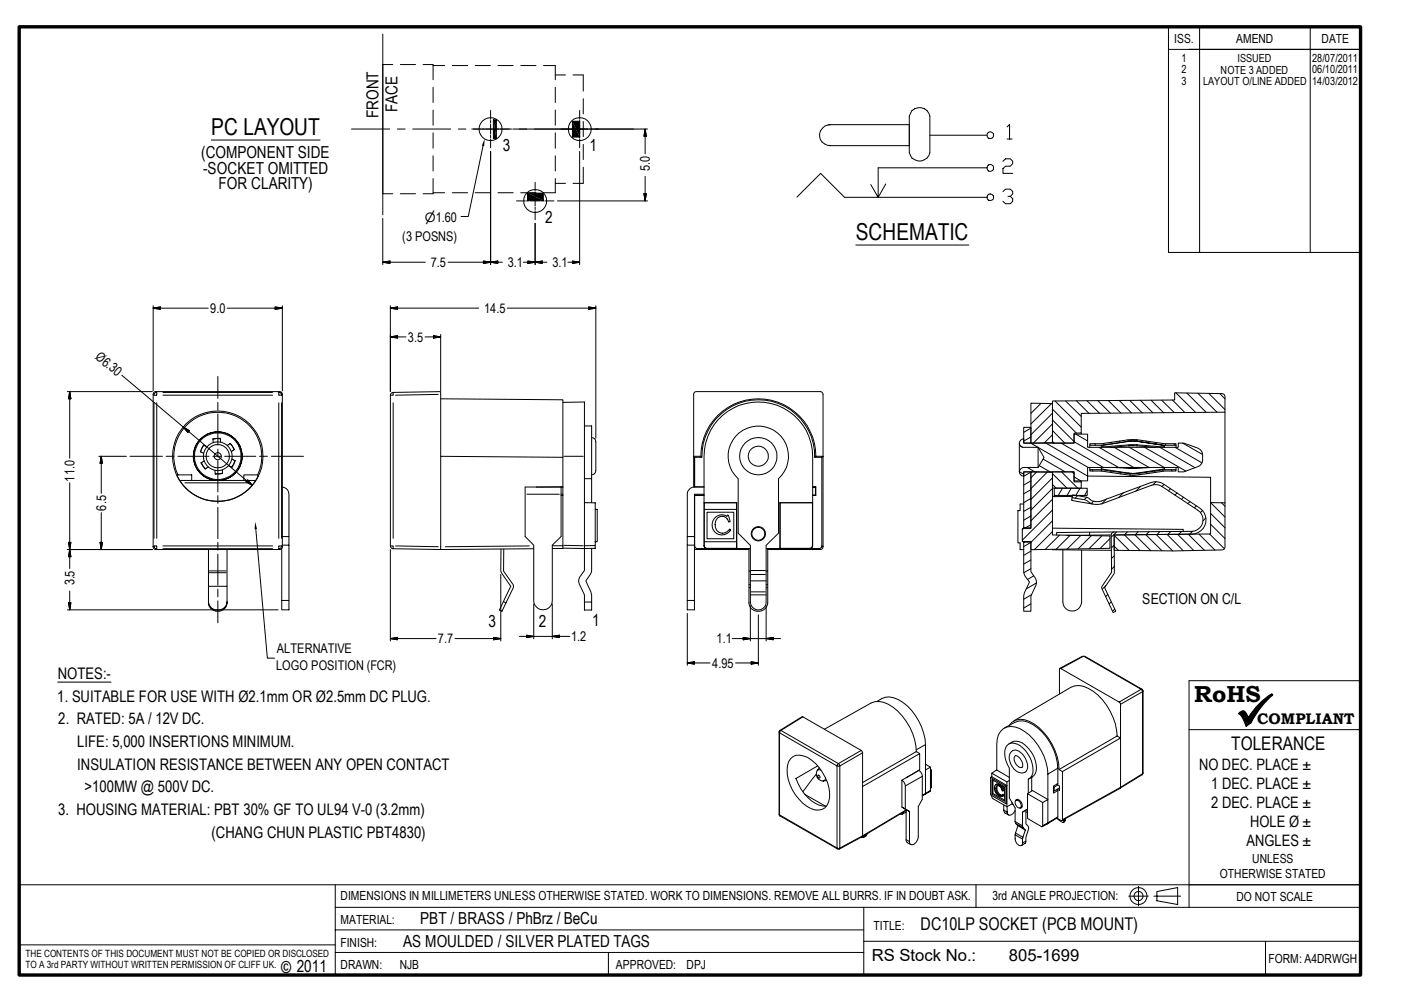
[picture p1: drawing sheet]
<svg xmlns="http://www.w3.org/2000/svg" width="297mm" height="210mm" viewBox="0 0 297 210" stroke-linecap="round" stroke-linejoin="round" font-family="sans-serif">
<g fill="none" stroke="#000" stroke-width=".21">
<path d="M81.2 13.7h2.1M81.2 7.2v38.4M84.9 13.7h3.2M89.7 13.7h2.1v3.2M91.8 18.5v3.2M91.8 13.9h2.5M95.9 13.9h3.3M100.8 13.9h3.2M105.6 13.9h3.2M110.4 13.9h3.2M115.2 13.9h2.5v3M117.7 15.9h2.2"/>
<path d="M117.7 18.5v3.2M121.5 15.9h2.2v3.4M247.7 5.7v47.8zM247.7 10.5h40.8h-36.4M254.3 5.7v47.8M277.8 5.7v47.8M44.8 29.7h23.1M74.5 27.4h8.1M84.2 27.4h1.7M87.5 27.4h8.1M91.8 37.9v3.2h-2.1M91.8 23.3v3.3"/>
<path d="M91.8 28.2v3.2M91.8 33v3.3M97.2 27.4h1.6M100 27.4h8.5M102.4 31l-3.1 14.9h-1.5M104 23.4v1.9M104 25.5v.6M104 26.3v2.1M104 28.7v.5M104 29.4v1.9M104 32.1v24M104.6 25.4h.6v4h-.6z"/>
<path d="M108.7 27.4h28.6M113.5 38.7v1.8M117.7 38.9h2.2M117.7 37.9v3h-2.5M117.7 23.3v3.3M117.7 28.2v3.2M117.7 33v3.3M122.9 25.7h-1.5v3.4h1.5M122.9 23.4v1.9M122.9 25.5v3.7M122.9 29.4v1.9M122.9 32.1v24"/>
<path d="M123.7 20.9v3.2M123.7 25.8v3.2M123.7 30.6v3.2M123.7 35.4v3.5h-2.2M136.8 37.4v5.2l-.3-1.5h.5l-.2 1.5M136.8 27.4l-.3 1.5h.5l-.2-1.5v5.2M136.8 27.4l.2 1.5h-.5zM175.6 26.4h17.2M175.9 30.9h16.9M176.1 26.4a2.23 2.23 0 0 0-2.3 2.2 2.23 2.23 0 0 0 2.3 2.3M187.8 39l-1.6 2.8-1.6-2.7M192.8 24.7a2.21 2.21 0 0 1 2.2-1.9 2.21 2.21 0 0 1 2.1 1.9"/>
<path d="M192.8 24.6v7.8M192.8 32.4a2.22 2.22 0 0 0 2.2 1.8 2.22 2.22 0 0 0 2.1-1.8M197.1 24.6v7.8M197.2 28.7h12.1M209.3 35.6h-23.1v6.2M212.6 34.2l.6-.5h1l.5 .5v.5l-.5 .5h-1l-.6 .5v1.1h2.1M213.5 26.9l.5-.5v3.1M213.5 29.5h1.1M81.2 46.3v9.8M81.2 41.1h2.1M81.2 55.6l1.5-.3v.5zM81.2 55.6l1.5 .2v-.5l-1.5 .3h9"/>
<path d="M84.9 41.1h3.2M91.8 40.9h2.5M95.9 40.9h3.3M100.8 40.9h3.2M102.5 55.3l1.5 .3-1.5 .3zM104 55.6l1.5-.3v.5zM105.6 40.9h3.2M106.5 55.6h-2.5l1.5-.3v.5l-3-.5v.5l1.5-.2h-9M109.5 42.6h1.9M110.4 40.9h3.2M111 55.6h2.5l-1.6 .2v-.5l3.1 .5v-.5l-1.5 .3h2.5M111.6 42.6h.5"/>
<path d="M111.8 40.9h3.4v1.6h-3.4zM111.9 55.3l1.6 .3-1.6 .3zM112.4 42.6h2.1M113.5 47.3v8.8M113.5 40.8v.5M113.5 41.6v2.1M113.5 43.9v.5M113.5 44.7v1.9M113.5 55.6l1.5-.3v.5zM114.8 42.6h.5M115.5 42.6h1.9M118.2 42.6h19.1"/>
<path d="M120.4 55.6h2.5l-1.5 .2v-.5l1.5 .3M121.4 55.3l1.5 .3-1.5 .3zM136.5 41.1h.5l-.2 1.5zM169 41.8l5-5 5.1 5M179.1 41.8h30.2M181.4 52h24M212.6 40.6l.6-.5h1l.5 .5v.5l-.5 .5h-.5M214.2 41.6l.5 .5v.6l-.5 .5h-1l-.6-.5M247.7 53.5h40.8M25.8 79.6l13 10.9 1 1.2 .4-.4-1.4-.8 14.7 12.4-1.3-.8 .3-.4 1 1.2M32.5 64.8v18.1M32.5 65.3l1.5-.2v.5z"/>
<path d="M32.5 65.3l1.5 .3v-.5l-1.5 .2h11.7M46.2 79.8v4.7M58.3 65.1l1.6 .2-1.6 .3zM59.9 64.8v18.1M59.9 65.3l-1.6-.2v.5l1.6-.3h-11.7M82.8 64.8v18.2M82.8 65.3l1.5-.2v.5zM82.8 71.4l1.5-.2v.5zM86.1 71.4h-3.3l1.5-.2v.5l-1.5-.3M90.1 71.4h3.3l-1.5 .3v-.5l1.5 .2M91.9 71.2l1.5 .2-1.5 .3zM93.4 70.9v12"/>
<path d="M101.5 65.3h-18.7l1.5-.2v.5l-1.5-.3M107.6 65.3h18.7l-1.5 .3v-.5l1.5 .2M124.8 65.1l1.5 .2-1.5 .3zM126.3 64.8v28.1M14.3 83h18M14.8 83l-.3 1.6h.5l-.2-1.6v14.2M14.8 83l.2 1.6h-.5zM21 96.7h5.8M21.5 96.7l-.3 1.6h.5l-.2-1.6v7.9M21.5 96.7l.2 1.6h-.5zM27.6 96.7h6.8M32.5 83.6v32.3"/>
<path d="M32.6 85.4v28.7M33.1 83a.47 .47 0 0 0-.5 .3 .47 .47 0 0 0 0 .5h.6M33.1 83l.1 .2v.6M33.1 83h26.2M33.2 83.2l-.5 .2-.1 .3M33.2 85.4v28.7M34.5 83.8h23.3M34.5 83.2h23.3M35.2 96.7h1.7M37.7 96.7h6.6M38.8 90.5l1.4 .8-.4 .4zM42.5 95.8l.7 .3"/>
<path d="M42.5 95.7v.1M42.6 98.2l.9 1.2M42.6 98.1v.1M42.7 98.2l.8 1.1M43.2 94.4l.7 .3M43.2 94.5l-.7 1.2M43.2 94.4l-.7 1.4M43.3 97.7l-.7 .4M43.5 99.4h.1M44.2 99l-.7 .4M45.1 96.7h1.7M45.2 93.1l1.5-.2v.8"/>
<path d="M45.2 93.1v.7M45.2 93v.1M45.6 99.7v.7M46.2 85.3v1.7M46.2 87.8v6.6M46.2 95.2v1.7M46.2 97.7v6.6M46.6 93l-1.4 .1M47.1 99.6l.1 .8-1.6 .1M47.6 96.7h6.6M48.5 98.7l.6 .3M48.9 94l-.7 .5"/>
<path d="M48.9 94.1l.7 1.2M48.9 94l.8 1.3M48.9 94h.1M49.2 97.3l.7 .4-.8 1.3M49.7 95.3h.1M49.7 95.3l-.6 .4M49.8 97.7l-.6 1.3M55 96.7h1.7M57.5 96.7h6.9M59.1 85.4v28.7M59.1 83.2l.3 .1 .3 .4M59.7 85.4v28.7"/>
<path d="M59.9 83.6v32.3M59.9 83.6a.47 .47 0 0 0-.3-.4 .47 .47 0 0 0-.5 0v.5M59.9 83.6l-.2 .2h-.6M82.8 83.8v31.9M83.4 83.2l10-.2v13.7M83.4 83.2v.5M83.4 83.2l-.3 .1-.3 .5h.5M83.4 85.4v28.7M92.9 83.6l-9 .2M93.4 84.6l25.9 .2v12.2M119.3 85.3l4.6-.1v21.4M119.6 96.7h4.1"/>
<path d="M123.9 90.3h1.5v11.2h-1.5M125.4 92.8a.87 .87 0 0 1 .9 .9v6.1a.86 .86 0 0 1-.9 .9M147.3 97h1.5a12 12 0 0 1 12-12.2 12 12 0 0 1 11.9 12.2h1.5v18.7a.58 .58 0 0 1-.5 .6M147.7 83a.58 .58 0 0 0-.6 .6v13.1h1.5M147.7 83h26.2a.58 .58 0 0 1 .6 .6v32.3a.58 .58 0 0 1-.6 .6M148.6 96.7l.2 .3M148.6 96.7a12.2 12.2 0 0 1 12.2-12.1 12.2 12.2 0 0 1 12.2 12.1M156.6 91.8a6.4 6.4 0 0 1 9 .7 6.4 6.4 0 0 1-.5 9v11.5l-2.7 2.6v9.9a5.4 5.4 0 0 1-.3 3.1 1.68 1.68 0 0 1-1.8 .7 1.68 1.68 0 0 1-1.2-1.7v-12l-2.6-2.6v-11.5a6.4 6.4 0 0 1 .1-9.7zM173 96.7l-.3 .3M173 96.7h1.5l-.3 .3M216.1 94v6l1 .6M216.4 94.6l.4 .2"/>
<path d="M216.4 93.3l.7-.3v1h10.6v-2h2.9v2.8h19.2v-.8h1.2l3 1a2.3 2.3 0 0 1 .7 3.4l-.7 .5-3 1.1h-1.2v-.9h-19.2v2.9h-2.9v-2h-10.6v.9a.91 .91 0 0 1-1-.9 .91 .91 0 0 1 1-.9h3l1.3-2.1-1.3-2.2h-3a.89 .89 0 0 1-.9-.5 .89 .89 0 0 1 .2-1zM217 93l.1 .1M217 90.6h1.6v3.3h-1.6zM217.8 99.1l1.6 .9M218.5 94l12.1 6.9 26.1 .3v5.4l3 3M218.6 85.5l4.5 .1v8.3l-4.5 .1zM218.6 92.6l-1.5 .9M218.6 90.8l-1.5 .9M220.1 94.8v4.3M220.4 98.7l2.2 1.3M220.7 85.5l-2.1 2.1M221.2 97.3l4.7 2.7"/>
<path d="M221.7 94l9 5.1M222.9 85.6l-4.3 4.3M223.1 93.6l.4 .4M223.1 91.3l2.7 2.7M223.1 89l4.6 4.6M223.1 86.8l5.1 5M223.1 92.2l-1.7 1.7M223.1 89.9l-4 4.1M223.1 87.6l-4.5 4.6M223.1 85l26-.2v-1.5l10 .2 .5 .3 .1 .3v3.3l-30.5 .2v4.2h-1.5v2.2h-4.6zM223.7 85l5.5 5.6M225 94l8.9 5.1"/>
<path d="M225.9 85l3.3 3.3M227.7 93.7l9.5 5.4M228.1 92.1l2.5 1.4M228.2 85l2.7 2.6M229.2 91.8v.2M230.5 85l2.6 2.6M231.1 99.6h2.4l6.7 .9 6.7-.9h2.4v.3h-2.4l-6.7 .9-6.7-.9h-2.4zM231.1 94.4v.4M231.1 99.1v.5M231.6 99.6l.1 .3M232.1 94.1l.2 .3M232.8 84.9l2.6 2.7"/>
<path d="M233 94.8l7.4 4.3M233.4 99.6l.2 .3M233.5 99.1v.1zM233.5 99.2l.4 .3M233.5 94.4v.4M233.5 99.3v.3M233.9 94.4a.2 .2 0 0 0-.3 0 .2 .2 0 0 0 .1 .3l.2 .1M233.9 94l.2 .3M235 84.9l2.7 2.7M235.4 94.8l5.5-.3 4.1 .3M235.5 99.9l.1 .3M235.7 93.8l.1 .3"/>
<path d="M236.2 94.8l7.4 4.3M236.5 99.1l4.6 .2M237.3 84.9l2.6 2.7M237.4 93.5l.1 .3M239.1 93.3l.2 .3M239.4 93.6l-5.5 .8M239.4 93.5h1.6M239.4 93.5l-5.9 .9h-2.4v-.3h2.4l6.7-.9 6.7 .9h2.4v.3h-2.4l-5.9-.9M239.4 93.6h1.6M239.4 99.1h1.6M239.4 94.8l7.4 4.3M239.5 84.9l2.7 2.7"/>
<path d="M240.9 93.2l.2 .4M241 93.6l5.5 .8a.21 .21 0 0 1 .3 0 .21 .21 0 0 1 0 .3l-7.4-.4-5.5 .5M241.8 84.9l2.6 2.6M242.7 94.8l8.7 5.1M243 93.5l.2 .4M243.9 99.1l-2.8 .2M244.1 84.9l2.6 2.6M244.8 99.9l.1 .3M245 93.8l.2 .4M245.9 94.8l7.5 4.4M246.3 84.9l2.7 2.6M246.5 99.6l.1 .3"/>
<path d="M246.8 94.8h.1M246.9 99.3l-.3 .2-6.1 .9-6.6-.9M246.9 94.8h.1M246.9 99.2v.1M246.9 99.1v.1zM246.9 94.4v.4M246.9 99.3v.3M247 94.1l.2 .3M248.3 99.6l.2 .3M248.6 84.8l2.6 2.7M248.9 94.1l.2 .3M249.1 94.8l5.8 3.3"/>
<path d="M249.3 83.3l4.2 4.1M249.3 94.4v.4M249.3 99.1v.5M250.7 94l4.3 2.4M251.6 83.3l4.1 4.1M254 83.4l4 4M256.3 83.4l3.4 3.4M258.6 83.5l1.1 1.1M259.7 87.4v19.2M14.3 116.5h18M14.5 115h.5l-.2 1.5zM14.8 116.5l.2 1.5h-.5z"/>
<path d="M14.8 102.4v14.1l-.3-1.5h.5l-.5 3h.5l-.2-1.5v4M21.2 115h.5l-.2 1.5zM21.5 108.7v7.8l-.3-1.5h.5l-.2 1.5M32.6 115.8l.3 .5h.3M33.1 116.5h.1M33.2 115.8h-.6a.45 .45 0 0 0 0 .5 .45 .45 0 0 0 .5 .2M33.2 115.8v.5l-.1 .2M34.5 115.7h23.3M34.5 116.3h23.3M37.7 100.7l-.1 .2a9.6 9.6 0 0 0 8.6 5.4 9.6 9.6 0 0 0 8.6-5.4M37.7 100.7h2.9v1.2M37.7 100.7a9.3 9.3 0 0 1 8.5-13.3 9.3 9.3 0 0 1 8.4 13.3"/>
<path d="M38.3 102.1l.1-.2h15.6l.1 .2M39.2 102.4h13.9M44.2 116.5v11.1M45.5 101.9a5.2 5.2 0 0 1-3.7-7.9 5.2 5.2 0 0 1 8.7 0 5.2 5.2 0 0 1-3.7 7.9M45.6 100.4v.1M45.6 100.5h.1M45.7 101.9a5.2 5.2 0 0 1-3.9-7.9 5.2 5.2 0 0 1 8.8 0 5.2 5.2 0 0 1-4 7.9M46.2 105.1v1.6M46.2 107.6v6.6M46.2 115v1.6M46.2 117.5v6.6M47.1 100.3l-1.4 .1"/>
<path d="M48.1 116.5v7.8h-3.9M52.5 101.7l1 1.2-1.3-.8zM54.2 112.2l2.5 27.3h1.5M54.8 100.9l-.1-.2h-3v1.2M59.1 115.8v.5a.46 .46 0 0 0 .5 .1 .46 .46 0 0 0 .3-.5M59.1 115.8h.6l.2 .1M59.3 116.5h-26.2M59.7 115.8l-.1 .3-.5 .2M59.9 113.8h1.4v1.8M59.9 115.6h1.4v13.7h-1.6v-13M59.9 103.3a1.5 1.5 0 0 1 1.4 1.5v9M82.8 116.5v19.4"/>
<path d="M83.3 115.8h-.5l.3 .5h.3M83.4 115.8v.5M83.4 116.3l10 .2M83.9 115.7l9 .2M93.4 115.9v.6M93.4 115.9h.1M106.2 116.4v4.6l2.1 3.3-1.6 3.3M106.8 116.4v4.7l2.1 3.2-1.6 3.5M111.7 104.8h6.9M112.2 115.7l-17.8 .2M113.2 116.3l-19.8 .2M117.2 115.7h2"/>
<path d="M119 104.8h.3M119 103.3v10.5l-1.9 1.8v11.7a1.97 1.97 0 0 1-2 2 1.97 1.97 0 0 1-1.9-2v-11.7l-1.9-1.8v-10.5h8M119 105h.3M119.3 103.2v13.1h-2.2M119.3 103.2v-6.2l-25.9-.3v19.2M119.3 103.2l-5.5 .1M119.6 115.6l4.1 .1M125.4 101.5v5.1M126.1 115.7h-2.1M126.2 108h.4v6.9h-.4zM126.2 108v-1.4h-2.3v9.7l-4.6-.1M126.2 114.9v1.4h-2.3v4.7l-1.2 1.8 .1 1 1.1 2.3v3.2h1.5v-3.2l-1.2-2.9 .9-1.4 .3-.8v-4.7"/>
<path d="M145.7 113.8h1.5v1.8h-1.5zM145.7 115.6v13.7h1.5v-13.7M147.2 116.3l.5 .2M147.2 104.8l.1 .2M147.2 105h2.1M147.3 115.7a.58 .58 0 0 0 .6 .6h2M147.3 103.2v-6.2l-.2-.3v6.6M147.3 105h2M147.3 115.7h-.1M147.3 103.2l-.1 .1M147.3 103.2h2M147.3 105v10.7"/>
<path d="M147.7 116.5h.1M147.7 116.5h11.1M147.9 116.3l-.2 .2M149.3 104.8h-2.1v9M149.3 115.7a.58 .58 0 0 0 .6 .6M149.3 103.3h-2.1a1.48 1.48 0 0 0-1.5 1.5v9M149.3 106.6v9.1M149.3 114.9v.8M149.3 108h6.9v6.9h-6.9zM149.3 108v-1.4h6.9v1.4M149.3 115.7h.1M149.9 108.6h5.7v5.6h-5.7z"/>
<path d="M149.9 116.3h6.3h-6.3M149.9 116.3h.1M151.7 109.7a1.89 1.89 0 0 1 2.4-.2l.1-.3h.2l.4 1.4-.3 .1-.6-1-.6-.2a1.39 1.39 0 0 0-1.5 .8l-.2 .6a1.67 1.67 0 0 0 1 2 1.67 1.67 0 0 0 2.1-.7l.2 .2-.7 .7-1.2 .3-1.3-.4-.5-.7-.2-.5a2.22 2.22 0 0 1 .7-2.1zM156.2 106.6h-6.9v-9.9a11.5 11.5 0 0 1 11.5-11.5 11.5 11.5 0 0 1 11.5 11.5v9.9h-6.9v9.7M156.2 114.9v1.4M156.2 106.6v9.7h2.9M156.4 116.3l.2 .1h2.2M156.6 116.3v.1M162.4 116.3h11.3M162.8 116.5h11.1M162.8 116.3v11.5a2 2 0 0 1-2 1.8 2 2 0 0 1-2-1.8v-11.5M165 116.3v.1"/>
<path d="M165.2 116.3l-.2 .1h-2.2M172.3 115.7v-9.1h-6.9v9.7h6.2M172.3 106.6v9.1M172.3 115.7a.58 .58 0 0 1-.7 .6M172.3 115.7h.1M172.3 115.7a.59 .59 0 0 1-.7 .6M172.3 103.2h.7v1.8h-.7M172.3 105h.7M172.9 103.3v1.7M173 103.2l-.7 .1M173.7 116.3l.2 .2M174.3 115.7l.2 .2"/>
<path d="M216.9 112.1l-.1 .1M217 100h1.6v11.9h-1.6zM217 114.9h1.6v6.3l1.1 1.8-.1 1.1-1 2.3v3.2h-1.6l.2-3.9 1.1-2.3-1-1.3-.3-.9zM217 106.9h-.7v1.4h-.5v6.8h.5v1.4l.7 .1M217 111.9v.2M217 114.8v.1M218.6 100l4.5 .1v13.3l12.2 .2v2.7l-16.7 .3v-1.8h-1.8v-2.7h1.8zM218.6 118.7l-1.5 .9M218.6 116.9l-1.5 .8M218.6 111.3l-1.2 .6M218.6 109.4l-1.5 .9M218.6 107.5l-1.5 .9"/>
<path d="M218.6 105.7l-1.5 .9M218.6 103.8l-1.5 .9M218.6 102l-1.5 .8M218.6 100.1l-1.5 .9M219.8 100l-1.2 1.3M222 100.1l-3.4 3.5M223.1 116.5l12.5 .2M223.1 100h4.6v2.2h1.5v1.3h-6.1zM223.1 102.7l.8 .8M223.1 100.4l3.1 3.1M223.1 112.7l-3.8 3.9M223.1 110.4l-4.5 4.6-1.5 .9"/>
<path d="M223.1 108.1l-6.3 6.4M223.1 105.9l-4.5 4.5M223.1 103.6l-4.5 4.5M223.1 101.3l-4.5 4.6M223.1 112l27.8 .2v.5M223.5 103.5h7v1.5h-7zM223.5 105v.3M224.6 113.5l-3 3M225.1 100l3.4 3.5M225.3 103.5l-.9 1.5M225.3 116.6v11a1.99 1.99 0 0 0 2 2 1.99 1.99 0 0 0 2-2v-11M226.9 113.5l-3 3"/>
<path d="M227.1 103.5l-.9 1.5M227.3 105.5l-.1 .6 4.5 .8M227.3 100l.4 .4M227.3 105.3h-4.2M227.4 104.9l3.2 .6a2.68 2.68 0 0 0 2.9 .7l10.4-3.9a3.1 3.1 0 0 1 2.8 .3l7.6 5.1a3 3 0 0 1 1.3 3.4 3 3 0 0 1-3 2.2l-16.4 .1 .1 7.9-.1 .4-2 2.9 2.4 5-.6 .3-2.4-5.3 2.1-3.3-.1-7.9 .3-.5 16.7-.2a2.44 2.44 0 0 0 2.4-1.8 2.44 2.44 0 0 0-1-2.7l-7.7-5.1a2.5 2.5 0 0 0-2.2-.2l-10.4 3.9a3 3 0 0 1-3.2-.6l-.4-.2-2.8-.5zM227.7 101.1l1.5 .9M228.5 105.1l-.6 .5M229 103.5l-.9 1.5M229.1 113.6l-2.9 2.8M229.2 105v.2M229.2 102v.2M230.4 105.4l-.5 .5"/>
<path d="M230.5 104.1l-.5 .9M231 112.8l-7 .1v.6M231.4 113.6l-2.8 2.8M231.9 106.3l-.5 .5M233.6 113.6l-2.7 2.7M234.6 105.8l-1 1.1M235.3 114.2l-2.1 2.1M235.6 113.4l-9.5 .1M236.2 112.8h-5.2v.7M236.2 113.4l20.5-.2v-6.6h3v9.4l-.3 .5-10.3 .3-12.9-.1zM236.2 115.8l.9 .9M236.2 113.5l3.2 3.2"/>
<path d="M236.2 115.6l-.6 .6M236.3 117.8l-.7 .6M236.7 112.8l-1.1 1.1M237.5 100.2l.2 .3M238.2 104.5l-1 1M238.4 113.4l3.3 3.3M239 112.8l-.6 .6M239.5 100.5l.2 .3M240.6 113.4l3.4 3.4M241.3 112.7l-.6 .7M241.3 100.4l.2 .3M241.9 103.1l-1.1 1.1"/>
<path d="M242.9 113.3l3.4 3.5M243 100.1l.2 .3M243.6 112.7l-.6 .6M245.1 102.1l-.7 .7M245.2 113.3l3.4 3.5M245.9 112.7l-.6 .6M246.8 102.7l-.4 .4M247.4 113.3l3.5 3.5M248.2 103.6l-.5 .5M248.2 112.7l-.6 .6M249.6 104.5l-.5 .5M249.7 113.3l3.4 3.4"/>
<path d="M250.5 112.7l-.6 .6M250.9 105.4l-.4 .5M251.9 113.3l3.5 3.4M252.3 106.4l-.5 .4M252.8 112.7l-.6 .6M253.7 107.2l-.5 .5M254.2 113.3l3.4 3.3M254.9 108.3l-.4 .4M255.7 109.8l-.6 .6M256.5 113.2l3.1 3.1M256.7 111.1l3 3.1M256.7 108.9l3 3"/>
<path d="M259 106.6l.7 .7M14.3 129.3h44.7M14.5 127.8h.5l-.2 1.5zM14.8 125.3v4l-.3-1.5h.5l-.2 1.5M44.2 127.6a1.98 1.98 0 0 0 2 1.8 1.98 1.98 0 0 0 1.9-1.8 1.97 1.97 0 0 1-1.9 2 1.97 1.97 0 0 1-2-2zM44.4 121.4h3.6M44.4 121h3.6M46.2 124.9v1.6M46.2 127.4v4.6M48.1 124.3v3.3M59.8 127.3h1.4M82.8 135.4l1.5-.3v.6z"/>
<path d="M92.5 135.4h-9.7l1.5-.3v.6l-1.5-.3M96.5 135.4h9.7l-1.5 .3v-.6l1.5 .3M104.7 135.1l1.5 .3-1.5 .3zM106.2 121.8v14.1M106.8 127.6l.5 .2-.9 1.8-.5-.3zM110.1 134.9h7l1.5 .3v-.5l-1.5 .2h3.7M111.6 134.7l1.6 .2-1.6 .3zM113.2 128.1v7.3M117.1 134.9l1.5-.2v.5zM117.1 128.1v7.3M124 127.6h1.4M145.7 130.1v11"/>
<path d="M145.8 127.3h1.4M155.2 135.4h3.9l-1.5 .3v-.6l1.5 .3h6.4M157.6 135.1l1.5 .3-1.5 .3zM158.8 121.1h.3M158.8 124.6h.3M158.8 124h.3M159.1 123.2h3.3M159.1 128.4v7.5M159.3 126.1h3M159.3 121.8h3M159.3 121h3M159.3 125.5h3"/>
<path d="M160.8 130.4v10.7M162.4 135.4l1.6-.3v.6zM162.4 128.4v7.5M162.4 121.1h.4M162.5 124.6h.2M162.5 124h.2M218.6 128l-1.5 .9M218.6 120.6l-1.5 .8M218.7 126.1l-1.6 1M219.2 122.1l-1.3 .8M219.8 123.6l-2.2 1.3M229.5 139.1l-4.8 2.6"/>
<path d="M229.7 139.1l-4.8 2.6M229.8 139.1l12.1 7 .3 .6M230 139.1l12.2 7 .2 .4M234.4 124.2l-.7 .7M234.9 126l-.5 .5M235.6 127.6l-.4 .4M236.3 120.1l-.6 .6M236.4 129.1l-.5 .5M12.2 144.6h11.3M145.7 140.6l1.5-.3v.5zM150.5 140.6h-4.8l1.5-.3v.5l-1.5-.2M156 140.6h4.8l-1.5 .2v-.5l1.5 .3"/>
<path d="M159.3 140.3l1.5 .3-1.5 .2zM165.2 155.2l.1 .2M165.2 155.2v17.4l.2 .4M165.3 155.4l12.2 7v17.4M165.3 155.4v17.4l12.2 7M165.4 154.9h.2M165.4 154.9l-.2 .3M165.6 154.9l12.2 7 4.8-2.8 .3 .5M165.6 154.9l-.3 .5M170 152l-4.6 2.9M170 152h.2l-4.6 2.9M170.2 152l12.4 7.1"/>
<path d="M174.8 154.6l9.9-5.5a4.3 4.3 0 0 1 4.7 .9 12.6 12.6 0 0 1 4.9 9.4l.7 .4M182.9 159.6l-4.8 2.8v17.4M182.9 159.6v7.2M185.9 148.7a4.1 4.1 0 0 1 5.5 .2 12.2 12.2 0 0 1 4.8 9M194.3 159.4l-11.4 6.5M194.3 159l1.9-1.1v5.4M212.9 154.4l2.2-1.2a3.7 3.7 0 0 1 3.9 .4 12 12 0 0 1 5.3 9.3M214 153.8a3.2 3.2 0 0 1 4.2-.9 12.1 12.1 0 0 1 6.3 10.3l.8 .4v10.2M214.4 159.4a1.3 1.3 0 0 1 2 .1 3.7 3.7 0 0 1 1.3 3.8 1.64 1.64 0 0 1-2.7-.2 3.6 3.6 0 0 1-.9-3.3zM214.6 157.3l-.7 .4M214.6 157.3a2.75 2.75 0 0 1 3.1 1 5.8 5.8 0 0 1 1.8 5.7l-.6 .7-.8 .5M214.9 152.9l12.1-7.2a3.8 3.8 0 0 1 3.7 .2 12.4 12.4 0 0 1 6.2 10.2"/>
<path d="M224.9 141.7l12.4 7.2M224.9 141.7l-.3 .1v5.3M236.9 156.1l.7 .4-12.3 7.1M236.9 156.1l-12.4 7.1M237.3 148.9l.3 .4M237.6 149.3v17.6M241.9 146.1l-4.6 2.8M241.9 146.1h.3M242.2 146.7l-4.6 2.6M242.2 146.7v17.4l-4.6 2.8M242.4 146.5v17.4M242.4 146.5l-.2 .2"/>
<path d="M252.1 154.7h36.4M288.5 144.3h-36.4v48.1M165.2 172.6l.2 .4M165.4 173l12.1 7M167.6 160.8a3.3 3.3 0 0 1 4.5 .4 9.9 9.9 0 0 1 3.8 7.9 2.59 2.59 0 0 1-4 2.3 9.4 9.4 0 0 1-4.9-9.1l.2-.8zM170.6 168.4l4.4 2.5M173.1 164.1l-2.9 3.8M173.4 162.4l-4.7 2.6a8.7 8.7 0 0 0 5.8 5.9h.7M173.4 164.4a.36 .36 0 0 1 .4 .2 .36 .36 0 0 1-.1 .4l-.3-.2zM173.7 162.8a1.54 1.54 0 0 0-.6 1.7 1.54 1.54 0 0 0 1.4 1.1M174.1 163.3l-.5-.1-.3 .2M175 164.9l-.1 .5-.4 .2"/>
<path d="M175.3 165.5l-.8 .1M177.5 179.8h.6M177.5 179.8l.1 .2M177.5 180h.5M177.6 162a.3 .3 0 0 1 .4 0 .3 .3 0 0 1 .1 .3l-.3 .1a.26 .26 0 0 1-.4 0 .26 .26 0 0 1 .2-.4zM178.1 179.8l-.1 .2M182.9 177.2l-4.8 2.6M182.9 177.2h.1M183.6 177l-.5 .4-.6 .1M183.9 176.7a1.12 1.12 0 0 1-1.2 .9M191.2 165.4l.5 .5 .2 .6v5M191.6 172.2l-.2 .4h-.5"/>
<path d="M192.1 172.2l-.7 .4M192.1 172.1v.1M192.1 171.8l-9.3 5.6-4.8 2.6M192.1 171.7l-9.3 5.7M192.1 178l.2 .6 .8 .4M192.2 164.9l2.8-1.7v-3.4l-12.1 7v10.4M192.4 164.7l-1.2 .7v5.7M192.8 172.1l-1.6-1 1.6 1v6.3M194.8 163.3h.1M195.5 164.6l-3.6 2M195.5 164.6v4.9l-.8 1.5v6.4a1.53 1.53 0 0 1-1.6 1.6l-.3-.6-.7-.4v-6.4M195.5 164.6l-.2-.8-.5-.5-2.4 1.4"/>
<path d="M196.1 168.4l.1-.2-.7 .4M196.2 162l1.1 .7v.7M197.3 163.2l.2 .1v3.7l-.2 .1M197.3 162.7l-1.1 .5v5l1.1-.5-1.8 1M197.3 167.1v.5M197.5 163.3l-.2 .1v3.7M210 164.8l3.3 1.9v3.7l-3.3-1.9zM210.3 164.7l-.3 .1M210.3 168.7v.3l.2 .3 3 1.7 1.1-.6 .2 .2M210.3 163.9l3.2 1.9v.8l-3.2-1.9zM210.3 165.3l2.7 1.5v3.1l-2.7-1.5zM210.5 165.4v2.9l-.2 .1"/>
<path d="M210.5 168.2l2.5 1.4M211.1 167.2l.1-.3a.54 .54 0 0 1 .5-.4 .54 .54 0 0 1 .5 .5l.3 .7h.1M211.1 167.2l.2 .8 .5 .6M211.3 167.1l-.2 .1M211.3 163.3l-1 .6M211.3 163.3l2.7 1.5M211.3 163.2v-5.3a3.3 3.3 0 0 1 3-3.9 8.5 8.5 0 0 1 6.4 5.1 11.2 11.2 0 0 1 1.5 5M211.3 167.1l.3 .9 .5 .5M211.5 166.5l-.2 .6M211.8 166.5l.5 .4v-.1M212 166.3l.5 .4M212 166.3l-.2 .2a.74 .74 0 0 0-.9 .2 .74 .74 0 0 0 0 .9l.4 .7 .4 .4 .3 .2 .7-.2"/>
<path d="M212 166.3l-.6-.1-.3 .2M212.1 168.5h.5M212.1 168.5l-.3 .1M212.3 166.8l.4-.1zM212.6 168.5l-.3 .2-.5-.1M212.6 168.5l.1 .2 .2-.1M212.6 168.5l.2-.1 .1 .2M212.7 166.7l.2 .9-.3 .1-.2-.9M212.8 171.8l.2 .5 .8 .5M212.8 170.7v1.1l.7 .4M212.9 168.6l-.3 .2M213.3 166.7l.2-.1v3.7l-.2 .1"/>
<path d="M213.5 170.3v1.9M214 165.5l-.5 .3M214.6 170.1v.3M215.2 160.3l.1-.1a2.09 2.09 0 0 1 1.4 2.5 1.61 1.61 0 0 1-1.7-1.6zM215.2 171.8a1.1 1.1 0 0 1-1.5 .9l-.2-.5M215.2 177l1.6 .9v.8a.52 .52 0 0 1-.4 .6 .52 .52 0 0 1-.6-.3l-.5-.8zM215.2 174.2l.1 .4M215.2 174.2l1.6 .9M215.3 176.6l-.1 .4M215.3 169.8a.6 .6 0 0 1 .6-.3 .6 .6 0 0 1 .5 .4 .81 .81 0 0 1-.1 1.4h-.1M215.3 176.6l1.6 .9M215.3 174.6l.5 .5-.5 1.5"/>
<path d="M215.4 169.8a.94 .94 0 0 1 1.1 1 .48 .48 0 0 1-.4 .5 .48 .48 0 0 1-.5-.3l-.1-.1a.92 .92 0 0 1-.1-1.1zM215.4 174.6l1.5 .9M215.8 169.5l-.4 .2M215.8 175.1l1.6 .9M216.7 171.1l-.4 .2M216.8 178.7l.7-.4-.1 .5-.8 .5M216.8 177.9l.6-1.9-.6-.9v-2.9l.7-.4v2.9l.6 .8-.6 2v.8M217.5 171.8l.3-.2-1 .6M217.5 172.1l.4 .2M218 168.2v-3a2.53 2.53 0 0 0 .9-3.2 5.8 5.8 0 0 0-3.8-4.4 1.66 1.66 0 0 0-2.1 1.7 5.8 5.8 0 0 0 1 3.6v6.3l1.2 2.1v2.9M218.7 164.8v2.9M221.1 170.2l1.1-.7v5"/>
<path d="M222.2 174.5l-1.4 .8-2.9-1.8v-5.2l3.2 1.9v4.9M222.2 174.5l2.1-1.3-3.3 2.1M222.2 174.5l-.1 .2M223.4 166.8l.1 .1v.8l-.1-.1M224 166.3l.6 .3v1l-.4-.2M224.3 166.4l-.8 .5M224.3 162.9l-2.1 1.2v5.4l-3.3-1.9-1 .7M224.3 162.9v3.2l-.9 .6v1.5l.9-.6-.3-.2M224.3 167.6v5.6M224.6 167.1l-1.1 .6M225.3 173.8l-.2 .2-1-.5 1.2 .9 .3-.1-.1-.3M225.4 173.8l.1 .2"/>
<path d="M225.7 173.7h.1M225.8 173.7l.1 .3-.3 .3M225.8 173.7l-.3 .3M237.5 167.1l-12.3 6.9M237.6 166.9l-.1 .2M237.6 166.9l-12.3 6.9M242.4 163.9l-.2 .4M242.4 163.9l-.2 .4-4.7 2.8M4.1 187.6h284.4M71.1 192.4h217.4M71.1 197.2h112M71.1 187.6v19.1"/>
<path d="M183.1 192.4v14.3M183.1 199.6h105.4M206.9 187.6v4.8M239.3 190h4.2M241.4 187.9v4.2M244.6 190h5.7M245.3 189l4.4-.8v3.6l-4.4-.8zM268.3 199.6v7.1M4.1 200.3h67M71.1 201.9h112M129 201.9v4.8"/>
<circle cx="104" cy="27.4" r="2.42"/>
<circle cx="122.9" cy="27.4" r="2.45"/>
<circle cx="209.9" cy="28.7" r=".72"/>
<circle cx="210" cy="35.6" r=".72"/>
<circle cx="113.5" cy="42.6" r="2.45"/>
<circle cx="210" cy="41.8" r=".71"/>
<circle cx="46.2" cy="96.7" r="4.9"/>
<circle cx="46.2" cy="96.7" r="9.6"/>
<circle cx="46.2" cy="96.7" r="2.48"/>
<circle cx="46.2" cy="96.7" r="3"/>
<circle cx="46.2" cy="96.7" r=".76"/>
<circle cx="160.8" cy="96.7" r="3.9"/>
<circle cx="160.8" cy="96.7" r="2.12"/>
<circle cx="160.8" cy="113.2" r="1.36"/>
<circle cx="160.8" cy="113.2" r="1.52"/>
<circle cx="241.4" cy="190" r=".98"/>
<circle cx="241.4" cy="190" r="1.81"/>
</g>
<g fill="#000">
<path d="M102.7 29.4v1.6l-.5-.1zM104.6 25.4l.6 4h-.6zM104.6 25.4h.6v4zM121.4 25.7l1.5 3.4h-1.5zM121.4 25.7h1.5v3.4zM136.8 27.4l.2 1.5h-.5zM81.2 55.6l1.5-.3v.6zM102.5 55.3l1.5 .3-1.5 .3zM104 55.6l1.5-.3v.6zM111.8 41l3.4 1.5h-3.4zM111.8 41h3.4v1.5zM111.9 55.3l1.6 .3-1.6 .3z"/>
<path d="M113.5 55.6l1.5-.3v.6zM121.4 55.3l1.5 .3-1.5 .3zM136.5 41.1h.5l-.2 1.5zM32.5 65.3l1.5-.2v.5zM58.3 65.1l1.6 .2-1.6 .3zM82.8 65.3l1.5-.2v.5zM82.8 71.4l1.5-.2v.5zM91.9 71.2l1.5 .2-1.5 .3zM124.8 65.1l1.5 .2-1.5 .3zM14.8 83l.2 1.6h-.5zM21.5 96.7l.2 1.6h-.5zM38.8 90.5l1.4 .8-.4 .4z"/>
<path d="M14.5 115h.5l-.2 1.5zM14.8 116.5l.2 1.5h-.5zM21.2 115h.5l-.2 1.5zM52.5 101.7l1 1.2-1.3-.8zM54.1 110.6l.4 1.6h-.5zM14.5 127.8h.5l-.2 1.5zM82.8 135.4l1.5-.3v.6zM104.7 135.1l1.5 .3-1.5 .3zM111.6 134.7l1.6 .2-1.6 .3zM117.1 134.9l1.5-.2v.5zM157.6 135.1l1.5 .3-1.5 .3zM162.4 135.4l1.6-.3v.6z"/>
<path d="M145.7 140.6l1.5-.3v.5zM159.3 140.3l1.5 .3-1.5 .2z"/>
</g>
<path d="M4.1 5.7h284.4v201h-284.4z" fill="none" stroke="#000" stroke-width=".72"/>
<text font-size="10.8" x="261.8" y="155.3">¸</text>
<g font-size="4.9">
<text x="44.8" y="28.6">PC LAYOUT</text>
<text x="181.4" y="50.9">SCHEMATIC</text>
<text x="253.2" y="148.9">RoHS</text>
</g>
<text font-size="4" x="261" y="159">TOLERANCE</text>
<text font-size="3.7" x="195.2" y="197.1">DC10LP SOCKET (PCB MOUNT)</text>
<g font-size="3.5">
<text x="84.2" y="23.8" transform="rotate(-90 84.2 23.8)">FACE</text>
<text x="80.2" y="25" transform="rotate(-90 80.2 25)">FRONT</text>
<text x="42.7" y="33.6">(COMPONENT SIDE</text>
<text x="106.6" y="31.9">3</text>
<text x="125" y="31.9">1</text>
<text x="43.1" y="36.9">-SOCKET OMITTED</text>
<text x="46.3" y="40.1">FOR CLARITY)</text>
<text x="115.6" y="47.3">2</text>
<text x="103.5" y="133">3</text>
<text x="114.3" y="133">2</text>
<text x="125.5" y="132.8">1</text>
<text x="89.1" y="195.9">PBT / BRASS / PhBrz / BeCu</text>
<text x="85.5" y="200.7">AS MOULDED / SILVER PLATED TAGS</text>
<text x="184.8" y="203.8">RS Stock No.:</text>
<text x="213.9" y="203.9">805-1699</text>
<text x="59.6" y="206.3">© 2011</text>
</g>
<g font-size="3.4">
<text x="12.2" y="143.9">NOTES:-</text>
<text x="12.1" y="148.8">1. SUITABLE FOR USE WITH Ø2.1mm OR Ø2.5mm DC PLUG.</text>
<text x="12.4" y="153.6">2. RATED: 5A / 12V DC.</text>
<text x="16.4" y="158.4">LIFE: 5,000 INSERTIONS MINIMUM.</text>
<text x="16.4" y="163.2">INSULATION RESISTANCE BETWEEN ANY OPEN CONTACT</text>
<text x="17.9" y="168">&gt;100MW @ 500V DC.</text>
<text x="12.3" y="172.8">3. HOUSING MATERIAL: PBT 30% GF TO UL94 V-0 (3.2mm)</text>
<text x="44.9" y="177.6">(CHANG CHUN PLASTIC PBT4830)</text>
</g>
<g font-size="3.3">
<text x="266.5" y="153.5">COMPLIANT</text>
<text x="254.2" y="163.2">NO DEC. PLACE ±</text>
<text x="256.8" y="167.2">1 DEC. PLACE ±</text>
<text x="256.8" y="171.2">2 DEC. PLACE ±</text>
<text x="264.3" y="179.3">ANGLES ±</text>
<text x="265" y="175.3">HOLE Ø ±</text>
</g>
<text font-size="3.2" x="242.2" y="128">SECTION ON C/L</text>
<g font-size="2.8">
<text x="137.8" y="36.2" transform="rotate(-90 137.8 36.2)">5.0</text>
<text x="85.3" y="51.2">(3 POSNS)</text>
<text x="91.4" y="56.6">7.5</text>
<text x="107.7" y="56.6">3.1</text>
<text x="117.1" y="56.6">3.1</text>
<text x="44.6" y="66.4">9.0</text>
<text x="102.7" y="66.4">14.5</text>
<text x="20" y="75.9" transform="rotate(40 20 75.9)">Ø6.30</text>
<text x="86.5" y="72.4">3.5</text>
<text x="15.8" y="102.1" transform="rotate(-90 15.8 102.1)">11.0</text>
<text x="22.5" y="108.3" transform="rotate(-90 22.5 108.3)">6.5</text>
<text x="15.8" y="124.1" transform="rotate(-90 15.8 124.1)">3.5</text>
<text x="92.8" y="136.4">7.7</text>
<text x="121.1" y="135.9">1.2</text>
<text x="151.9" y="136.4">1.1</text>
<text x="58.5" y="142">LOGO POSITION (FCR)</text>
<text x="58.7" y="138.5">ALTERNATIVE</text>
<text x="151" y="141.5">4.95</text>
</g>
<g font-size="2.7">
<text x="249" y="9">ISS.</text>
<text x="262.1" y="9">AMEND</text>
<text x="280.2" y="9">DATE</text>
<text x="90" y="47.1">⌀1.60</text>
<text x="265.5" y="182.9">UNLESS</text>
<text x="72.2" y="190.8">DIMENSIONS IN MILLIMETERS UNLESS OTHERWISE STATED. WORK TO DIMENSIONS. REMOVE ALL BURRS. IF IN DOUBT ASK.</text>
<text x="210.4" y="190.8">3rd ANGLE PROJECTION:</text>
<text x="258.6" y="186.2">OTHERWISE STATED</text>
<text x="262.1" y="190.9">DO NOT SCALE</text>
<text x="72.2" y="195.9">MATERIAL:</text>
<text x="185.2" y="197.1">TITLE:</text>
<text x="72.2" y="200.8">FINISH:</text>
<text x="72.2" y="205.4">DRAWN:</text>
<text x="84.8" y="205.4">NJB</text>
<text x="130.6" y="205.5">APPROVED:</text>
<text x="145.5" y="205.5">DPJ</text>
<text x="268.9" y="204.1">FORM: A4DRWGH</text>
</g>
<g font-size="2.4">
<text x="250.5" y="13.1">1</text>
<text x="250.5" y="15.6">2</text>
<text x="250.5" y="17.9">3</text>
<text x="258.8" y="15.6">NOTE 3 ADDED</text>
<text x="262.4" y="13.2">ISSUED</text>
<text x="278.2" y="18">14/03/2012</text>
<text x="278.2" y="15.6">06/10/2011</text>
<text x="278.2" y="13.2">28/07/2011</text>
<text x="255.1" y="18.1">LAYOUT O/LINE ADDED</text>
</g>
<g font-size="2.1">
<text x="5.4" y="202.9">THE CONTENTS OF THIS DOCUMENT MUST NOT BE COPIED OR DISCLOSED</text>
<text x="5.4" y="205.3">TO A 3rd PARTY WITHOUT WRITTEN PERMISSION OF CLIFF UK.</text>
</g>
</svg>
